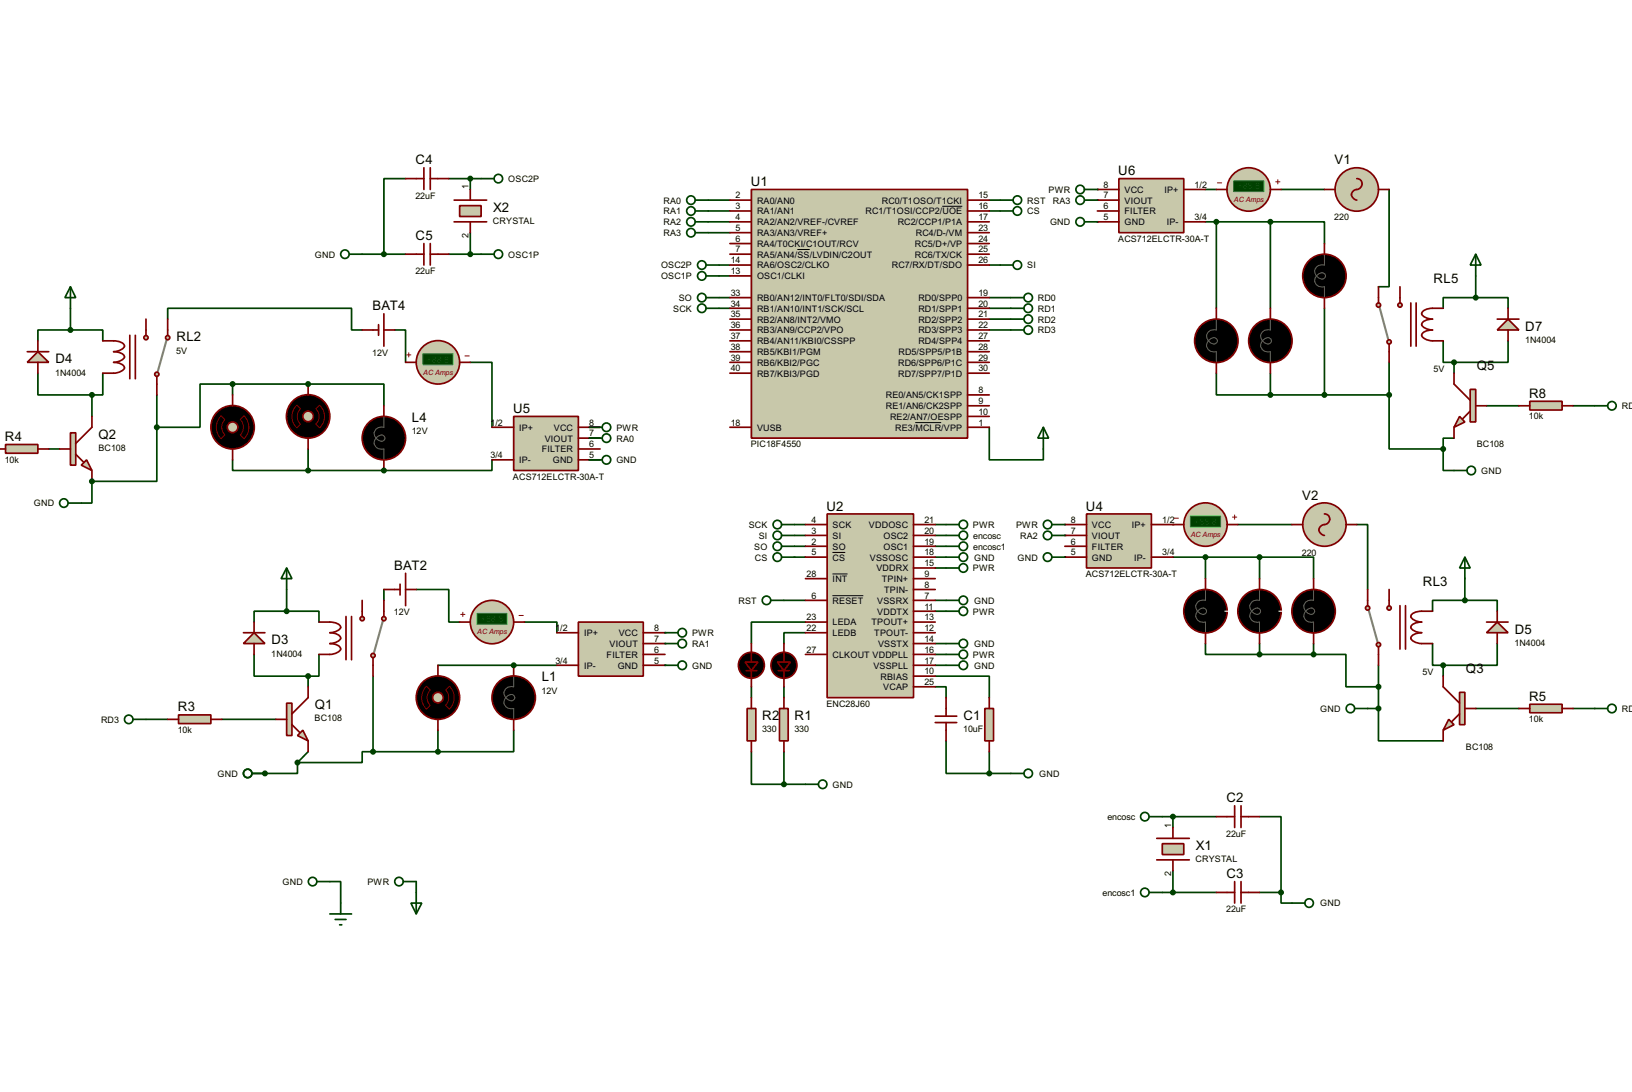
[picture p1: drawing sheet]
<svg xmlns="http://www.w3.org/2000/svg" width="383mm" height="256mm" viewBox="0 0 383 256" stroke-linecap="round" stroke-linejoin="round" font-family="sans-serif">
<g fill="none" stroke="#004000" stroke-width=".4">
<path d="M95.3 42h-5.1v17.7h5.1M105.5 59.7h7.6M105.5 42h7.6M110.5 42v2.5M110.5 54.7v5M92.8 77.5h2.5v7.6M169 69.9h2.5M169 72.4h2.5M169 62.3h2.5M169 64.8h2.5M110.5 85.1h5.1v15.3M232.5 100.4v7.6h12.7v-2.5"/>
<path d="M123.2 146.1h7.7v2.5M176.6 161.3v2.6M184.2 161.3v2.6"/>
</g>
<circle cx="275.6" cy="123.2" r=".2" fill="#004000"/>
<path d="M115.6 108v2.5h-25.4" fill="none" stroke="#004000" stroke-width=".4"/>
<g fill="#004000">
<circle cx="90.2" cy="110.5" r=".2"/>
<circle cx="257.9" cy="47" r=".2"/>
<circle cx="250.2" cy="125.8" r=".2"/>
<circle cx="156.3" cy="151.2" r=".2"/>
</g>
<g fill="none" stroke="#004000" stroke-width=".4">
<path d="M166.4 47h5.1M166.4 49.6h5.1M166.4 52.1h5.1M166.4 54.7h5.1M232.5 47h2.5M232.5 49.6h2.5M232.5 62.3h2.5M138.5 102.9h2.5M59.7 153.7v5.1h12.7M72.4 158.8v2.5M75 153.7v5.1h-2.6M77.5 207.1h2.6v5"/>
<path d="M97.8 207.1v2.5"/>
</g>
<g fill="#004000">
<circle cx="257.9" cy="44.5" r=".2"/>
<circle cx="250.2" cy="123.2" r=".2"/>
<circle cx="156.3" cy="148.6" r=".2"/>
</g>
<path d="M138.5 100.4h2.5" fill="none" stroke="#004000" stroke-width=".4"/>
<g fill="#004000">
<circle cx="257.9" cy="52.1" r=".2"/>
<circle cx="250.2" cy="130.9" r=".2"/>
<circle cx="156.3" cy="156.3" r=".2"/>
</g>
<g fill="none" stroke="#004000" stroke-width=".4">
<path d="M16.6 77.5h7.6v2.6M16.6 77.5h-7.7v2.6M16.6 72.4v5.1M39.4 75v-2.6h43.2v5.1h2.5M8.9 87.7v5.1h12.7M21.6 92.8v5M24.2 87.7v5.1h-2.6M72.4 90.2h17.8v5.1M11.5 105.5h2.5M54.7 108v2.5h17.7M72.4 105.5v5M72.4 110.5h17.8"/>
<path d="M138.5 108h2.5M52.1 169h12.7"/>
</g>
<circle cx="72.4" cy="90.2" r=".2" fill="#004000"/>
<g fill="none" stroke="#004000" stroke-width=".4">
<path d="M283.3 44.5h2.5M346.8 69.9h-7.7v2.5M346.8 69.9h7.6v2.5M346.8 64.8v5.1M54.7 90.2h-7.7v10.2h-10.1v-7.6M54.7 90.2v2.6M54.7 90.2h17.7M326.4 85.1v20.4h12.7M339.1 80.1v5h2.6M341.7 85.1v2.6M349.3 95.3h7.6M354.4 80.1v5h-12.7"/>
<path d="M339.1 105.5v5h2.6M341.7 102.9h-2.6v2.6M186.7 123.2h2.6M186.7 125.8h2.6M186.7 128.3h2.6M186.7 130.9h2.6M219.8 123.2h2.5M219.8 125.8h2.5M219.8 128.3h2.5M219.8 130.9h2.5M219.8 133.4h2.5M275.6 130.9h7.7v5"/>
<path d="M344.2 135.9v5.1M184.2 141h5.1M189.3 148.6h-5.1v2.6M189.3 146.1h-12.7v5.1M219.8 158.8h12.7v5.1M219.8 141h2.5M219.8 153.7h2.5M219.8 143.6h2.5M219.8 151.2h2.5M219.8 156.3h2.5M336.6 151.2v5.1h2.5M339.1 156.3v2.5"/>
<path d="M344.2 141h-7.6v2.6M344.2 141h7.6v2.6M351.8 151.2v5.1h-12.7M176.6 176.6v7.6h7.6M184.2 176.6v7.6M219.8 161.3h2.5v2.6M222.3 174v7.7h10.2M232.5 176.6v5.1M346.8 166.4h10.1M184.2 184.2h5.1M232.5 181.7h5M273.1 191.8h12.7"/>
<path d="M275.6 191.8v2.6M296 191.8h5v17.8M273.1 209.6h12.7M275.6 204.5v5.1M296 209.6h5M301 209.6v2.5h2.6"/>
</g>
<circle cx="62.3" cy="181.7" r=".2" fill="#004000"/>
<path d="M120.7 156.3h10.2M72.4 176.6l-2.5 2.5v2.6h-7.6" fill="none" stroke="#004000" stroke-width=".4"/>
<circle cx="120.7" cy="156.3" r=".2" fill="#004000"/>
<path d="M36.9 100.4v12.7h-15.3M90.2 138.5v2.5M97.8 138.5h7.7v7.6h2.5M87.7 158.8v17.8M102.9 156.3h17.8M87.7 176.6h-2.6v2.5h-15.2M87.7 176.6h15.2M102.9 171.5v5.1M120.7 171.5v5.1h-17.8" fill="none" stroke="#004000" stroke-width=".4"/>
<circle cx="21.6" cy="113.1" r=".2" fill="#004000"/>
<g fill="none" stroke="#004000" stroke-width=".4">
<path d="M85.1 59.7h5.1M283.3 52.1h15.2M285.8 52.1v20.3M298.5 52.1h12.7v5.1M298.5 52.1v20.3M301 44.5h10.2M326.4 44.5v22.9h-2.5M232.5 69.9h5M232.5 72.4h5M232.5 75h5M232.5 77.5h5M311.2 72.4v20.4"/>
<path d="M285.8 87.7v5.1h12.7M298.5 87.7v5.1M298.5 92.8h27.9M369.6 95.3h5.1M21.6 113.1v5.1h-2.5M67.4 138.5v5.1M283.3 130.9h12.7M290.9 123.2h12.7M296 130.9h12.7v5M296 130.9v5M318.8 123.2h2.6v15.3M67.4 143.6h7.6v2.5"/>
<path d="M67.4 143.6h-7.7v2.5M283.3 151.2v2.5h12.7M296 153.7h12.7M296 151.2v2.5M308.7 153.7h7.6v7.6h7.6M308.7 151.2v2.5M323.9 156.3v10.1M34.3 169h5.1M321.4 166.4h2.5M323.9 166.4v7.6h15.2M369.6 166.4h5.1"/>
</g>
<path d="M176.6 44.5h50.8v58.4h-50.8z" fill="#c8c8aa" stroke="#800000" stroke-width=".4"/>
<g fill="none" stroke="#800000" stroke-width=".4">
<path d="M171.5 47h5.1M171.5 49.6h5.1M171.5 52.1h5.1M171.5 54.7h5.1M171.5 57.2h5.1M171.5 59.7h5.1M227.4 47h5.1M227.4 49.6h5.1M227.4 52.1h5.1M227.4 54.7h5.1M227.4 57.2h5.1M227.4 59.7h5.1"/>
<path d="M171.5 62.3h5.1M171.5 64.8h5.1M171.5 69.9h5.1M171.5 72.4h5.1M171.5 75h5.1M171.5 77.5h5.1M227.4 62.3h5.1M227.4 69.9h5.1M227.4 72.4h5.1M227.4 75h5.1M227.4 77.5h5.1M171.5 80.1h5.1"/>
<path d="M171.5 82.6h5.1M171.5 85.1h5.1M171.5 87.7h5.1M227.4 80.1h5.1M227.4 82.6h5.1M227.4 85.1h5.1M227.4 87.7h5.1M227.4 92.8h5.1M227.4 95.3h5.1M227.4 97.8h5.1M171.5 100.4h5.1M227.4 100.4h5.1"/>
<path d="M175.3 157.5h2.6M176.6 151.2v4.3M176.6 157.5v3.8M182.9 157.5h2.6M184.2 151.2v4.3M184.2 157.5v3.8"/>
</g>
<path d="M187.4 58.6h2.9M221.4 48.5h4.7M215.1 99.3h6.1" fill="none" stroke="#000" stroke-width=".23"/>
<g fill="none" stroke="#004000" stroke-width=".4">
<path d="M165.9 69.9h3.1M165.9 72.4h3.1M245.2 100.4l1.2 2.5h-2.5zM245.2 100.4v5.1M183.7 128.3h3M183.7 123.2h3"/>
<circle cx="164.9" cy="72.4" r="1"/>
<circle cx="164.9" cy="69.9" r="1"/>
<circle cx="182.6" cy="128.3" r="1"/>
<circle cx="182.6" cy="123.2" r="1"/>
</g>
<g fill="#000" stroke="#800000" stroke-width=".4">
<path d="M175.1 155.5h3l-1.5 2zM182.7 155.5h3l-1.5 2z"/>
<circle cx="176.5" cy="156.3" r="3.1"/>
<circle cx="184.2" cy="156.3" r="3.1"/>
</g>
<path d="M183.2 166.4h2v7.6h-2z" fill="#c8c8aa" stroke="#800000" stroke-width=".4"/>
<path d="M184.2 163.9v2.5M184.2 174v2.6" fill="none" stroke="#800000" stroke-width=".4"/>
<path d="M175.6 166.4h2v7.6h-2z" fill="#c8c8aa" stroke="#800000" stroke-width=".4"/>
<path d="M176.6 163.9v2.5M176.6 174v2.6M219.8 168.2h5M219.8 169.7h5M222.3 163.9v4.3M222.3 169.7v4.3" fill="none" stroke="#800000" stroke-width=".4"/>
<path d="M231.4 166.4h2.1v7.6h-2.1z" fill="#c8c8aa" stroke="#800000" stroke-width=".4"/>
<path d="M232.5 163.9v2.5M232.5 174v2.6M271.8 196.9h7.7M271.8 202h7.7" fill="none" stroke="#800000" stroke-width=".4"/>
<path d="M273.1 198.2h5.1v2.5h-5.1z" fill="#c8c8aa" stroke="#800000" stroke-width=".4"/>
<path d="M106.7 47h7.7M106.7 52.1h7.7M275.6 194.4v2.5M285.8 191.8h4.3M290.1 189.3v5.1M291.6 189.3v5.1M291.6 191.8h4.4M275.6 202v2.5M285.8 209.6h4.3M290.1 207.1v5M291.6 207.1v5M291.6 209.6h4.4" fill="none" stroke="#800000" stroke-width=".4"/>
<path d="M108 48.3h5.1v2.6h-5.1z" fill="#c8c8aa" stroke="#800000" stroke-width=".4"/>
<path d="M99.6 39.4v5.1M101.1 39.4v5.1M95.3 42h4.3M95.3 59.7h4.3M99.6 57.2v5.1M101.1 57.2v5.1M101.1 42h4.4M101.1 59.7h4.4M110.5 44.5v2.5M110.5 52.1v2.6" fill="none" stroke="#800000" stroke-width=".4"/>
<circle cx="90.2" cy="59.7" r=".5" fill="#004000" stroke="#004000" stroke-width=".4"/>
<path d="M120.7 97.8h15.2v12.7h-15.2z" fill="#c8c8aa" stroke="#800000" stroke-width=".4"/>
<path d="M115.6 100.4h5.1M115.6 108h5.1M135.9 100.4h5.1M135.9 108h5.1M135.9 102.9h5.1M135.9 105.5h5.1" fill="none" stroke="#800000" stroke-width=".4"/>
<circle cx="102.9" cy="85.1" r="5.1" fill="#c8c8aa" stroke="#800000" stroke-width=".4"/>
<path d="M95.6 83.4h1M96.1 82.9v1M109.3 83.6h1" fill="none" stroke="#800000" stroke-width=".23"/>
<path d="M99.4 83.1h7.1v2.6h-7.1z" fill="#004000" stroke="#0f0" stroke-width=".23"/>
<path d="M85.1 77.5h3.9M89 76.3v2.5M90.2 73.7v7.6M90.2 77.5h2.6M90.2 95.3v2.5M95.3 85.1h2.5M108 85.1h2.5M90.2 108v2.5" fill="none" stroke="#800000" stroke-width=".4"/>
<circle cx="90.2" cy="102.9" r="5.1" fill="#000" stroke="#800000" stroke-width=".4"/>
<path d="M90.2 97.8v2.6a1.69 1.69 0 0 0-2.2 1.1 1.69 1.69 0 0 0 1.4 2.1 .8 .8 0 0 0 1-1 .8 .8 0 0 0-1.4-.2 1.66 1.66 0 0 0-1 2.1 1.66 1.66 0 0 0 2.2 1v2.5" fill="none" stroke="#606060" stroke-width=".25"/>
<path d="M82.9 99.4l1.5 1M85.4 96.3l1 1.5M82.1 102.9h1.8M84.4 105.5l-1.5 1M86.4 108l-1 1.5" fill="none" stroke="#feffff" stroke-width=".25"/>
<path d="M135.9 146.1h15.3v12.7h-15.3z" fill="#c8c8aa" stroke="#800000" stroke-width=".4"/>
<path d="M130.9 148.6h5M130.9 156.3h5M151.2 148.6h5.1M151.2 156.3h5.1M151.2 151.2h5.1M151.2 153.7h5.1" fill="none" stroke="#800000" stroke-width=".4"/>
<circle cx="115.6" cy="146.1" r="5.1" fill="#c8c8aa" stroke="#800000" stroke-width=".4"/>
<path d="M108.3 144.3h1M108.8 143.8v1M122 144.6h1" fill="none" stroke="#800000" stroke-width=".23"/>
<path d="M112.1 144.1h7.1v2.5h-7.1z" fill="#004000" stroke="#0f0" stroke-width=".23"/>
<path d="M108 146.1h2.5M120.7 146.1h2.5M120.7 156.3v2.5M120.7 169v2.5" fill="none" stroke="#800000" stroke-width=".4"/>
<g fill="#000" stroke="#800000" stroke-width=".4">
<circle cx="102.9" cy="163.9" r="5.1"/>
<circle cx="120.7" cy="163.9" r="5.1"/>
</g>
<path d="M120.7 158.8v2.5a1.69 1.69 0 0 0-2.2 1.2 1.69 1.69 0 0 0 1.3 2 .77 .77 0 0 0 1.2-.6 .77 .77 0 0 0-1.2-.7 1.69 1.69 0 0 0-1.3 1.4 1.69 1.69 0 0 0 1 1.8h1.2v2.6" fill="none" stroke="#606060" stroke-width=".25"/>
<path d="M115.9 157.3l1 1.5M112.6 163.9h1.8M113.3 160.3l1.6 1M114.9 166.4l-1.6 1M116.9 169l-1 1.5" fill="none" stroke="#feffff" stroke-width=".25"/>
<path d="M100.2 161.2l.9 .9a2.54 2.54 0 0 0 0 3.6l-.9 .9a3.8 3.8 0 0 1 0-5.4zM104.7 162.1l.9-.9a3.8 3.8 0 0 1 0 5.4l-.9-.9a2.54 2.54 0 0 0 0-3.6z" fill="none" stroke="#800000" stroke-width=".23"/>
<circle cx="102.9" cy="163.9" r="1.25" fill="#c8c8aa" stroke="#800000" stroke-width=".4"/>
<path d="M102.9 156.3v2.5M102.9 169v2.5" fill="none" stroke="#800000" stroke-width=".4"/>
<circle cx="72.4" cy="97.8" r="5.1" fill="#000" stroke="#800000" stroke-width=".4"/>
<path d="M69.8 95.2l.8 .8a2.54 2.54 0 0 0 0 3.6l-.8 .9a3.7 3.7 0 0 1 0-5.3zM74.2 96l.9-.8a3.7 3.7 0 0 1 0 5.3l-.9-.9a2.45 2.45 0 0 0 0-3.6z" fill="none" stroke="#800000" stroke-width=".23"/>
<circle cx="72.4" cy="97.8" r="1.25" fill="#c8c8aa" stroke="#800000" stroke-width=".4"/>
<path d="M72.4 90.2v2.6M72.4 102.9v2.6" fill="none" stroke="#800000" stroke-width=".4"/>
<g fill="none" stroke="#004000" stroke-width=".4">
<path d="M113.1 42h3M113.1 59.7h3M165.9 62.3h3.1M165.9 64.8h3.1"/>
<circle cx="117.1" cy="42" r="1"/>
<circle cx="117.1" cy="59.7" r="1"/>
<circle cx="164.9" cy="62.3" r="1"/>
<circle cx="164.9" cy="64.8" r="1"/>
</g>
<g fill="#004000" stroke="#004000" stroke-width=".4">
<circle cx="110.5" cy="42" r=".5"/>
<circle cx="110.5" cy="59.7" r=".5"/>
</g>
<circle cx="283.2" cy="123.2" r="5.1" fill="#c8c8aa" stroke="#800000" stroke-width=".4"/>
<path d="M275.9 121.7h1M289.6 121.5h1M290.1 121v1" fill="none" stroke="#800000" stroke-width=".23"/>
<path d="M279.7 121.2h7.1v2.6h-7.1z" fill="#004000" stroke="#0f0" stroke-width=".23"/>
<path d="M275.6 123.2h2.6M288.3 123.2h2.6" fill="none" stroke="#800000" stroke-width=".4"/>
<path d="M255.3 120.7h15.3v12.7h-15.3z" fill="#c8c8aa" stroke="#800000" stroke-width=".4"/>
<path d="M250.2 123.2h5.1M250.2 130.9h5.1M250.2 125.8h5.1M250.2 128.3h5.1M270.6 123.2h5M270.6 130.9h5" fill="none" stroke="#800000" stroke-width=".4"/>
<path d="M262.9 42h15.3v12.7h-15.3z" fill="#c8c8aa" stroke="#800000" stroke-width=".4"/>
<path d="M257.9 44.5h5M257.9 52.1h5M257.9 47h5M257.9 49.6h5M278.2 44.5h5.1M278.2 52.1h5.1" fill="none" stroke="#800000" stroke-width=".4"/>
<circle cx="54.6" cy="100.4" r="5.1" fill="#000" stroke="#800000" stroke-width=".4"/>
<path d="M52 97.7l.9 .9a2.54 2.54 0 0 0 0 3.6l-.9 .9a3.8 3.8 0 0 1 0-5.4zM57.4 97.7a3.8 3.8 0 0 1 0 5.4l-.9-.9a2.54 2.54 0 0 0 0-3.6z" fill="none" stroke="#800000" stroke-width=".23"/>
<circle cx="54.6" cy="100.4" r="1.25" fill="#c8c8aa" stroke="#800000" stroke-width=".4"/>
<path d="M54.7 92.8v2.5M54.7 105.5v2.5" fill="none" stroke="#800000" stroke-width=".4"/>
<circle cx="90.2" cy="110.5" r=".5" fill="#004000" stroke="#004000" stroke-width=".4"/>
<g fill="none" stroke="#004000" stroke-width=".4">
<path d="M163.4 47h3M163.4 49.6h3M163.4 52.1h3M163.4 54.7h3M235 47h3.1M235 49.6h3.1M254.8 47h3.1M235 62.3h3.1M138.5 102.9h3M183.7 125.8h3M183.7 130.9h3M247.2 125.8h3"/>
<path d="M156.3 151.2h3M181.2 141h3M74.5 207.1h3"/>
<circle cx="162.3" cy="49.6" r="1"/>
<circle cx="162.3" cy="47" r="1"/>
<circle cx="162.3" cy="52.1" r="1"/>
<circle cx="162.3" cy="54.7" r="1"/>
<circle cx="239" cy="49.6" r="1"/>
<circle cx="239" cy="47" r="1"/>
<circle cx="253.8" cy="47" r="1"/>
<circle cx="239" cy="62.3" r="1"/>
<circle cx="142.5" cy="102.9" r="1"/>
<circle cx="182.6" cy="130.9" r="1"/>
<circle cx="182.6" cy="125.8" r="1"/>
<circle cx="246.1" cy="125.8" r="1"/>
<circle cx="160.3" cy="151.2" r="1"/>
<circle cx="180.1" cy="141" r="1"/>
<circle cx="73.4" cy="207.1" r="1"/>
</g>
<path d="M90 145.9l-2.1 7.3" fill="none" stroke="#808080" stroke-width=".5"/>
<g fill="#c8c8aa" stroke="#800000" stroke-width=".4">
<circle cx="87.6" cy="154" r=".5"/>
<circle cx="90.2" cy="145.3" r=".5"/>
</g>
<path d="M90.2 143.6v1.2" fill="none" stroke="#800000" stroke-width=".4"/>
<circle cx="85.1" cy="145.3" r=".5" fill="#c8c8aa" stroke="#800000" stroke-width=".4"/>
<path d="M75 146.1a8.7 8.7 0 0 1 4.2 .3 .87 .87 0 0 1 .7 1.2l-1.2 .8-1.2 .2a2.37 2.37 0 0 1 2.6 1.3 2.75 2.75 0 0 1-2.6 1.3h.6a2.04 2.04 0 0 1 2 1.3 2.75 2.75 0 0 1-2.6 1.2h-2.5M81.3 144.8v10.2M82.6 144.8v10.2M85.1 141v3.8M87.7 154.5v4.3M90.2 141v2.6" fill="none" stroke="#800000" stroke-width=".4"/>
<path d="M71.2 171.5l1.2 2.5-2.5-1.2z" fill="#c8c8aa" stroke="#800000" stroke-width=".4"/>
<path d="M67.4 165.2h1.2v7.6h-1.2z" fill="#c8c8aa" stroke="#800000" stroke-width=".4"/>
<path d="M64.8 169h2.6M68.6 170.2l1.8 1.8M72.4 161.3v2.6l-3.8 3.8M72.4 174v2.6" fill="none" stroke="#800000" stroke-width=".4"/>
<path d="M59.7 148.6l2.6 2.6h-5.1z" fill="#c8c8aa" stroke="#800000" stroke-width=".4"/>
<path d="M57.2 148.6h5.1M59.7 146.1v2.5M59.7 151.2v2.5" fill="none" stroke="#800000" stroke-width=".4"/>
<circle cx="72.4" cy="158.8" r=".5" fill="#004000" stroke="#004000" stroke-width=".4"/>
<g fill="none" stroke="#004000" stroke-width=".4">
<path d="M254.8 44.5h3.1M254.8 52.1h3.1M138.5 100.4h3M138.5 108h3M67.4 133.4l1.2 2.5h-2.5zM67.4 133.4v5.1M247.2 123.2h3M247.2 130.9h3M156.3 148.6h3M156.3 156.3h3M77.5 214.7h5.1M78.8 216h2.5"/>
<path d="M79.8 217.2h.5M80.1 212.1v2.6M94.8 207.1h3M96.6 212.1h2.5l-1.3 2.6zM97.8 209.6v5.1"/>
<circle cx="253.8" cy="44.5" r="1"/>
<circle cx="253.8" cy="52.1" r="1"/>
<circle cx="142.5" cy="100.4" r="1"/>
<circle cx="142.5" cy="108" r="1"/>
<circle cx="246.1" cy="123.2" r="1"/>
<circle cx="246.1" cy="130.9" r="1"/>
<circle cx="160.3" cy="156.3" r="1"/>
<circle cx="160.3" cy="148.6" r="1"/>
<circle cx="93.7" cy="207.1" r="1"/>
</g>
<path d="M42 167.9h7.6v2.1h-7.6z" fill="#c8c8aa" stroke="#800000" stroke-width=".4"/>
<path d="M39.4 169h2.6M49.6 169h2.5" fill="none" stroke="#800000" stroke-width=".4"/>
<path d="M39.2 79.8l-2.1 7.4" fill="none" stroke="#808080" stroke-width=".5"/>
<g fill="#c8c8aa" stroke="#800000" stroke-width=".4">
<circle cx="36.8" cy="87.9" r=".5"/>
<circle cx="39.4" cy="79.3" r=".5"/>
</g>
<path d="M39.4 77.5v1.3" fill="none" stroke="#800000" stroke-width=".4"/>
<circle cx="34.3" cy="79.3" r=".5" fill="#c8c8aa" stroke="#800000" stroke-width=".4"/>
<path d="M30.5 78.8v10.2M31.8 78.8v10.2M34.3 75v3.8M39.4 75v2.5M24.2 80.1a8.7 8.7 0 0 1 4.2 .3 .87 .87 0 0 1 .7 1.2l-.2 .3a3.7 3.7 0 0 1-2.2 .7h.6a2.08 2.08 0 0 1 2 1.3 2.75 2.75 0 0 1-2.6 1.2 2.37 2.37 0 0 1 2.6 1.3 2.75 2.75 0 0 1-2.6 1.3h-2.5M36.9 88.4v4.4" fill="none" stroke="#800000" stroke-width=".4"/>
<path d="M19.1 109.3l1.3-1.3 1.2 2.5z" fill="#c8c8aa" stroke="#800000" stroke-width=".4"/>
<path d="M16.6 101.7h1.2v7.6h-1.2z" fill="#c8c8aa" stroke="#800000" stroke-width=".4"/>
<path d="M21.6 97.8v2.6l-3.8 3.8M14 105.5h2.6M17.8 106.7l1.8 1.8M21.6 110.5v2.6" fill="none" stroke="#800000" stroke-width=".4"/>
<g fill="none" stroke="#004000" stroke-width=".4">
<path d="M16.1 118.2h3"/>
<circle cx="15" cy="118.2" r="1"/>
</g>
<path d="M6.4 85.1l2.5-2.5 2.6 2.5z" fill="#c8c8aa" stroke="#800000" stroke-width=".4"/>
<path d="M6.4 82.6h5.1M8.9 80.1v2.5M8.9 85.1v2.6" fill="none" stroke="#800000" stroke-width=".4"/>
<g fill="#004000" stroke="#004000" stroke-width=".4">
<circle cx="21.6" cy="92.8" r=".5"/>
<circle cx="16.5" cy="77.5" r=".5"/>
</g>
<path d="M16.6 67.4l1.2 2.5h-2.5zM16.6 67.4v5" fill="none" stroke="#004000" stroke-width=".4"/>
<path d="M1.3 104.4h7.6v2.1h-7.6z" fill="#c8c8aa" stroke="#800000" stroke-width=".4"/>
<path d="M-.1 105.5h1.4M8.9 105.5h2.6" fill="none" stroke="#800000" stroke-width=".4"/>
<g fill="#004000" stroke="#004000" stroke-width=".4">
<circle cx="72.4" cy="110.5" r=".5"/>
<circle cx="72.4" cy="90.2" r=".5"/>
</g>
<path d="M324.2 72.2l2 7.4" fill="none" stroke="#808080" stroke-width=".5"/>
<g fill="#c8c8aa" stroke="#800000" stroke-width=".4">
<circle cx="326.4" cy="80.3" r=".5"/>
<circle cx="323.9" cy="71.7" r=".5"/>
</g>
<path d="M323.9 69.9v1.3" fill="none" stroke="#800000" stroke-width=".4"/>
<circle cx="328.9" cy="71.7" r=".5" fill="#c8c8aa" stroke="#800000" stroke-width=".4"/>
<path d="M323.9 67.4v2.5M329 67.4v3.8M331.5 71.2v10.1M332.8 71.2v10.1M339.1 72.4a8.1 8.1 0 0 0-4.3 .4 .88 .88 0 0 0-.8 .8 .88 .88 0 0 0 .8 .9l1.8 .5a2.27 2.27 0 0 0-2.5 1.3 2.68 2.68 0 0 0 2.5 1.2h-.6a2.03 2.03 0 0 0-1.9 1.3 2.61 2.61 0 0 0 2.5 1.3h2.5M326.4 80.8v4.3" fill="none" stroke="#800000" stroke-width=".4"/>
<path d="M343 97.8l1.2 1.3-2.5 1.3z" fill="#c8c8aa" stroke="#800000" stroke-width=".4"/>
<path d="M345.5 91.5h1.3v7.6h-1.3z" fill="#c8c8aa" stroke="#800000" stroke-width=".4"/>
<path d="M341.7 87.7v2.5l3.8 3.8M345.5 96.6l-1.8 1.8M346.8 95.3h2.5M341.7 100.4v2.5" fill="none" stroke="#800000" stroke-width=".4"/>
<g fill="none" stroke="#004000" stroke-width=".4">
<path d="M341.7 110.5h3"/>
<circle cx="345.7" cy="110.5" r="1"/>
</g>
<path d="M351.8 77.5l2.6-2.5 2.5 2.5z" fill="#c8c8aa" stroke="#800000" stroke-width=".4"/>
<path d="M351.8 75h5.1M354.4 72.4v2.6M354.4 77.5v2.6" fill="none" stroke="#800000" stroke-width=".4"/>
<g fill="#004000" stroke="#004000" stroke-width=".4">
<circle cx="341.6" cy="85.1" r=".5"/>
<circle cx="346.7" cy="69.9" r=".5"/>
</g>
<path d="M359.5 94.3h7.6v2h-7.6z" fill="#c8c8aa" stroke="#800000" stroke-width=".4"/>
<path d="M356.9 95.3h2.6M367.1 95.3h2.5" fill="none" stroke="#800000" stroke-width=".4"/>
<circle cx="339.1" cy="105.5" r=".5" fill="#004000" stroke="#004000" stroke-width=".4"/>
<path d="M346.8 59.7l1.2 2.6h-2.5zM346.8 59.7v5.1" fill="none" stroke="#004000" stroke-width=".4"/>
<circle cx="293.4" cy="44.5" r="5.1" fill="#c8c8aa" stroke="#800000" stroke-width=".4"/>
<path d="M286.1 43h1M299.8 42.7h1M300.3 42.2v1" fill="none" stroke="#800000" stroke-width=".23"/>
<path d="M289.9 42.5h7.1v2.5h-7.1z" fill="#004000" stroke="#0f0" stroke-width=".23"/>
<path d="M285.8 44.5h2.5M298.5 44.5h2.5" fill="none" stroke="#800000" stroke-width=".4"/>
<path d="M321.6 143.3l2.1 7.4" fill="none" stroke="#808080" stroke-width=".5"/>
<g fill="#c8c8aa" stroke="#800000" stroke-width=".4">
<circle cx="323.9" cy="151.4" r=".5"/>
<circle cx="321.3" cy="142.8" r=".5"/>
</g>
<path d="M321.4 141v1.3" fill="none" stroke="#800000" stroke-width=".4"/>
<circle cx="326.4" cy="142.8" r=".5" fill="#c8c8aa" stroke="#800000" stroke-width=".4"/>
<path d="M321.4 138.5v2.5M326.4 138.5v3.8M323.9 151.9v4.4M329 142.3v10.2M330.3 142.3v10.2M336.6 143.6a8.7 8.7 0 0 0-4.3 .3 .87 .87 0 0 0-.7 1.2 3.2 3.2 0 0 0 2.5 1h-.7a2.03 2.03 0 0 0-1.9 1.3 2.68 2.68 0 0 0 2.6 1.2 2.33 2.33 0 0 0-2.6 1.3 2.68 2.68 0 0 0 2.6 1.3h2.5" fill="none" stroke="#800000" stroke-width=".4"/>
<path d="M340.4 169l1.3 1.2-2.6 1.3z" fill="#c8c8aa" stroke="#800000" stroke-width=".4"/>
<path d="M343 162.6h1.2v7.6h-1.2z" fill="#c8c8aa" stroke="#800000" stroke-width=".4"/>
<path d="M339.1 158.8v2.5l3.9 3.9M339.1 171.5v2.5M343 167.7l-1.8 1.8M344.2 166.4h2.6" fill="none" stroke="#800000" stroke-width=".4"/>
<g fill="none" stroke="#004000" stroke-width=".4">
<path d="M318.3 166.4h3.1"/>
<circle cx="317.3" cy="166.4" r="1"/>
</g>
<path d="M349.3 148.6l2.5-2.5 2.6 2.5z" fill="#c8c8aa" stroke="#800000" stroke-width=".4"/>
<path d="M349.3 146.1h5.1M351.8 143.6v2.5M351.8 148.6v2.6" fill="none" stroke="#800000" stroke-width=".4"/>
<g fill="#004000" stroke="#004000" stroke-width=".4">
<circle cx="339.1" cy="156.3" r=".5"/>
<circle cx="344.2" cy="141" r=".5"/>
</g>
<path d="M359.5 165.4h7.6v2h-7.6z" fill="#c8c8aa" stroke="#800000" stroke-width=".4"/>
<path d="M311.2 57.2v2.5M311.2 69.9v2.5M283.3 135.9v2.6M296 135.9v2.6M308.7 135.9v2.6M283.3 148.6v2.6M296 148.6v2.6M308.7 148.6v2.6M356.9 166.4h2.6M367.1 166.4h2.5" fill="none" stroke="#800000" stroke-width=".4"/>
<g fill="none" stroke="#004000" stroke-width=".4">
<path d="M222.3 125.8h3.1M222.3 128.3h3.1M222.3 133.4h3.1M222.3 123.2h3.1M344.2 130.9l1.3 2.5h-2.5zM344.2 130.9v5M222.3 143.6h3.1M222.3 153.7h3.1M270.1 191.8h3M270.1 209.6h3"/>
<circle cx="226.3" cy="125.8" r="1"/>
<circle cx="226.3" cy="133.4" r="1"/>
<circle cx="226.3" cy="128.3" r="1"/>
<circle cx="226.3" cy="123.2" r="1"/>
<circle cx="226.3" cy="143.6" r="1"/>
<circle cx="226.3" cy="153.7" r="1"/>
<circle cx="269" cy="191.8" r="1"/>
<circle cx="269" cy="209.6" r="1"/>
</g>
<g fill="#004000" stroke="#004000" stroke-width=".4">
<circle cx="326.4" cy="92.8" r=".5"/>
<circle cx="275.6" cy="191.8" r=".5"/>
<circle cx="275.6" cy="209.6" r=".5"/>
</g>
<g fill="#000" stroke="#800000" stroke-width=".4">
<circle cx="311.2" cy="64.8" r="5.1"/>
<circle cx="283.2" cy="143.6" r="5.1"/>
<circle cx="295.9" cy="143.6" r="5.1"/>
<circle cx="308.6" cy="143.6" r="5.1"/>
</g>
<path d="M311.2 59.7v2.6a1.69 1.69 0 0 0-2.2 1.1 1.69 1.69 0 0 0 1.3 2.1 .77 .77 0 0 0 1.2-.7 .77 .77 0 0 0-1.2-.7 1.68 1.68 0 0 0-1.3 1.5 1.68 1.68 0 0 0 1 1.7l1.2 .1v2.5M283.3 138.5v2.5a1.69 1.69 0 0 0-2.3 1.2 1.69 1.69 0 0 0 1.4 2 .76 .76 0 0 0 1.1-.7 .76 .76 0 0 0-1.1-.6 1.67 1.67 0 0 0-1.4 1.4 1.67 1.67 0 0 0 1 1.7l1.3 .1v2.5M296 138.5v2.5a1.69 1.69 0 0 0-2.3 1.2 1.69 1.69 0 0 0 1.4 2 .76 .76 0 0 0 1.1-.7 .76 .76 0 0 0-1.1-.6 1.67 1.67 0 0 0-1.4 1.4 1.67 1.67 0 0 0 1 1.7l1.3 .1v2.5M308.7 138.5v2.5a1.69 1.69 0 0 0-2.3 1.2 1.69 1.69 0 0 0 1.4 2 .76 .76 0 0 0 1.1-.7 .76 .76 0 0 0-1.1-.6 1.67 1.67 0 0 0-1.4 1.4 1.67 1.67 0 0 0 1 1.7l1.3 .1v2.5" fill="none" stroke="#606060" stroke-width=".25"/>
<g fill="none" stroke="#feffff" stroke-width=".25">
<path d="M306.4 58.2l1 1.5M303.1 64.8h1.8M303.8 61.3l1.6 1M305.4 67.4l-1.6 1M307.4 69.9l-1 1.5M278.4 137l1.1 1.5M291.1 137l1.1 1.5M303.8 137l1.1 1.5M275.1 143.6h1.8M275.9 140l1.5 1M277.4 146.1l-1.5 1M279.5 148.6l-1.1 1.6"/>
<path d="M287.8 143.6h1.8M288.6 140l1.5 1M290.1 146.1l-1.5 1M292.2 148.6l-1.1 1.6M300.5 143.6h1.8M301.3 140l1.5 1M302.8 146.1l-1.5 1M304.9 148.6l-1.1 1.6"/>
</g>
<path d="M194.4 120.7h20.3v43.2h-20.3z" fill="#c8c8aa" stroke="#800000" stroke-width=".4"/>
<g fill="none" stroke="#800000" stroke-width=".4">
<path d="M285.8 72.4v2.6M298.5 72.4v2.6M285.8 85.1v2.6M298.5 85.1v2.6M90.2 138.5h3.8M94 137.2v2.6M95.3 138.5h2.5M95.3 134.7v7.6M189.3 123.2h5.1M189.3 125.8h5.1M189.3 128.3h5.1M189.3 130.9h5.1"/>
<path d="M189.3 135.9h5.1M214.7 123.2h5.1M214.7 125.8h5.1M214.7 128.3h5.1M214.7 130.9h5.1M214.7 135.9h5.1M214.7 138.5h5.1M214.7 133.4h5.1M189.3 141h5.1M189.3 148.6h5.1M189.3 146.1h5.1M189.3 153.7h5.1"/>
<path d="M214.7 141h5.1M214.7 148.6h5.1M214.7 146.1h5.1M214.7 153.7h5.1M214.7 158.8h5.1M214.7 156.3h5.1M214.7 151.2h5.1M214.7 143.6h5.1M214.7 161.3h5.1"/>
</g>
<path d="M195.6 129.8h3M195.6 139.9h7.3M195.6 134.8h3.6" fill="none" stroke="#000" stroke-width=".23"/>
<g fill="none" stroke="#004000" stroke-width=".4">
<path d="M82.1 59.7h3M237.5 69.9h3.1M237.5 72.4h3.1M237.5 75h3.1M237.5 77.5h3.1M374.7 95.3h3.1M222.3 130.9h3.1M222.3 141h3.1M222.3 151.2h3.1M222.3 156.3h3.1M31.3 169h3M374.7 166.4h3.1"/>
<path d="M59.2 181.7h3.1M189.3 184.2h3M237.5 181.7h3.1M303.6 212.1h3"/>
<circle cx="81" cy="59.7" r="1"/>
<circle cx="241.6" cy="77.5" r="1"/>
<circle cx="241.6" cy="72.4" r="1"/>
<circle cx="241.6" cy="75" r="1"/>
<circle cx="241.6" cy="69.9" r="1"/>
<circle cx="378.7" cy="95.3" r="1"/>
<circle cx="226.3" cy="130.9" r="1"/>
<circle cx="226.3" cy="141" r="1"/>
<circle cx="226.3" cy="151.2" r="1"/>
<circle cx="226.3" cy="156.3" r="1"/>
<circle cx="30.2" cy="169" r="1"/>
<circle cx="378.7" cy="166.4" r="1"/>
<circle cx="58.2" cy="181.7" r="1"/>
<circle cx="193.3" cy="184.2" r="1"/>
<circle cx="241.6" cy="181.7" r="1"/>
<circle cx="307.6" cy="212.1" r="1"/>
</g>
<g fill="#004000" stroke="#004000" stroke-width=".4">
<circle cx="232.4" cy="181.7" r=".5"/>
<circle cx="301" cy="209.6" r=".5"/>
<circle cx="184.2" cy="184.2" r=".5"/>
<circle cx="54.6" cy="90.2" r=".5"/>
<circle cx="36.8" cy="100.4" r=".5"/>
<circle cx="283.2" cy="130.9" r=".5"/>
<circle cx="62.2" cy="181.7" r=".5"/>
<circle cx="69.9" cy="179.1" r=".5"/>
<circle cx="120.7" cy="156.3" r=".5"/>
<circle cx="102.9" cy="176.6" r=".5"/>
<circle cx="87.6" cy="176.6" r=".5"/>
<circle cx="21.6" cy="113.1" r=".5"/>
<circle cx="67.3" cy="143.6" r=".5"/>
<circle cx="323.9" cy="161.3" r=".5"/>
<circle cx="323.9" cy="166.4" r=".5"/>
<circle cx="308.6" cy="153.7" r=".5"/>
<circle cx="295.9" cy="153.7" r=".5"/>
<circle cx="295.9" cy="130.9" r=".5"/>
<circle cx="285.8" cy="52.1" r=".5"/>
<circle cx="298.5" cy="52.1" r=".5"/>
<circle cx="311.2" cy="92.8" r=".5"/>
<circle cx="298.5" cy="92.8" r=".5"/>
</g>
<g fill="#000" stroke="#800000" stroke-width=".4">
<circle cx="285.8" cy="80.1" r="5.1"/>
<circle cx="298.5" cy="80.1" r="5.1"/>
</g>
<path d="M285.8 75v2.5a1.69 1.69 0 0 0-2.2 1.1 1.69 1.69 0 0 0 1.3 2.1 .77 .77 0 0 0 1.2-.7 .77 .77 0 0 0-1.2-.6 1.68 1.68 0 0 0-1.3 1.4 1.68 1.68 0 0 0 1 1.7l1.2 .1v2.5M298.5 75v2.5a1.69 1.69 0 0 0-2.2 1.1 1.69 1.69 0 0 0 1.3 2.1 .77 .77 0 0 0 1.2-.7 .77 .77 0 0 0-1.2-.6 1.68 1.68 0 0 0-1.3 1.4 1.68 1.68 0 0 0 1 1.7l1.2 .1v2.5" fill="none" stroke="#606060" stroke-width=".25"/>
<path d="M278.4 76.5l1.6 1M281 73.5l1 1.5M291.1 76.5l1.6 1M293.7 73.5l1 1.5M277.7 80.1h1.8M280 82.6l-1.6 1M282 85.1l-1 1.6M290.4 80.1h1.8M292.7 82.6l-1.6 1M294.7 85.1l-1 1.6" fill="none" stroke="#feffff" stroke-width=".25"/>
<circle cx="318.8" cy="44.5" r="5.1" fill="#c8c8aa" stroke="#800000" stroke-width=".4"/>
<path d="M311.2 44.5h2.5M318.8 42a1.32 1.32 0 0 1 1.2 1.4 1.32 1.32 0 0 1-1.5 1.2 1.24 1.24 0 0 0-.9 1.3 1.24 1.24 0 0 0 1.2 1.1M323.9 44.5h2.5" fill="none" stroke="#800000" stroke-width=".4"/>
<circle cx="311.2" cy="123.2" r="5.1" fill="#c8c8aa" stroke="#800000" stroke-width=".4"/>
<path d="M303.6 123.2h2.5M311.2 120.7a1.3 1.3 0 0 1 1.2 1.5 1.3 1.3 0 0 1-1.5 1.1 1.26 1.26 0 0 0-1 1.4 1.26 1.26 0 0 0 1.3 1.1M316.3 123.2h2.5" fill="none" stroke="#800000" stroke-width=".4"/>
<g font-size="3.5">
<text x="97.7" y="38.6">C4</text>
<text x="262.8" y="41.2">U6</text>
<text x="313.6" y="38.6">V1</text>
<text x="176.4" y="43.7">U1</text>
<text x="115.9" y="49.7">X2</text>
<text x="97.7" y="56.4">C5</text>
<text x="336.9" y="66.6">RL5</text>
<text x="87.5" y="72.9">BAT4</text>
<text x="358.4" y="77.6">D7</text>
<text x="41.5" y="80.2">RL2</text>
<text x="13" y="85.3">D4</text>
<text x="347" y="86.9">Q5</text>
<text x="359.3" y="93.5">R8</text>
<text x="96.8" y="99.1">L4</text>
<text x="120.6" y="97">U5</text>
<text x="1.2" y="103.6">R4</text>
<text x="23.2" y="103.1">Q2</text>
<text x="194.2" y="119.9">U2</text>
<text x="255.2" y="119.9">U4</text>
<text x="306" y="117.4">V2</text>
<text x="92.6" y="133.9">BAT2</text>
<text x="334.3" y="137.7">RL3</text>
<text x="355.9" y="148.8">D5</text>
<text x="63.8" y="151.3">D3</text>
<text x="127.3" y="160.1">L1</text>
<text x="344.5" y="158">Q3</text>
<text x="41.8" y="167.1">R3</text>
<text x="74" y="166.6">Q1</text>
<text x="359.3" y="164.6">R5</text>
<text x="179.1" y="169.1">R2</text>
<text x="186.7" y="169.1">R1</text>
<text x="226.4" y="169.1">C1</text>
<text x="288.2" y="188.5">C2</text>
<text x="281" y="199.6">X1</text>
<text x="288.2" y="206.3">C3</text>
</g>
<g font-size="2.4">
<text x="97.6" y="46.7">22uF</text>
<text x="110.1" y="44.5" transform="rotate(-90 110.1 44.5)">1</text>
<text x="119.4" y="42.7">OSC2P</text>
<text x="155.9" y="47.8">RA0</text>
<text x="172.9" y="46.6">2</text>
<text x="177.9" y="47.8">RA0/AN0</text>
<text x="207.2" y="47.8">RC0/T1OSO/T1CKI</text>
<text x="229.9" y="46.6">15</text>
<text x="241.4" y="47.8">RST</text>
<text x="246.4" y="45.3">PWR</text>
<text x="247.4" y="47.8">RA3</text>
<text x="259.3" y="46.6">7</text>
<text x="259.3" y="44.1">8</text>
<text x="264.2" y="47.8">VIOUT</text>
<text x="264.2" y="45.3">VCC</text>
<text x="273.6" y="45.3">IP+</text>
<text x="280.7" y="44.1">1/2</text>
<text x="115.8" y="52.6">CRYSTAL</text>
<text x="155.9" y="50.4">RA1</text>
<text x="155.9" y="52.9">RA2</text>
<text x="172.9" y="49.2">3</text>
<text x="172.9" y="51.7">4</text>
<text x="177.9" y="50.4">RA1/AN1</text>
<text x="177.9" y="52.9">RA2/AN2/VREF-/CVREF</text>
<text x="203.4" y="50.4">RC1/T1OSI/CCP2/UOE</text>
<text x="210.9" y="52.9">RC2/CCP1/P1A</text>
<text x="229.9" y="49.2">16</text>
<text x="229.9" y="51.7">17</text>
<text x="241.4" y="50.4">CS</text>
<text x="246.7" y="52.9">GND</text>
<text x="259.3" y="51.7">5</text>
<text x="259.3" y="49.2">6</text>
<text x="264.2" y="52.9">GND</text>
<text x="264.2" y="50.4">FILTER</text>
<text x="274.1" y="52.9">IP-</text>
<text x="280.7" y="51.7">3/4</text>
<text x="313.5" y="51.8">220</text>
<text x="110.1" y="55.8" transform="rotate(-90 110.1 55.8)">2</text>
<text x="155.9" y="55.4">RA3</text>
<text x="172.9" y="54.3">5</text>
<text x="172.9" y="56.8">6</text>
<text x="172.9" y="59.3">7</text>
<text x="177.9" y="55.4">RA3/AN3/VREF+</text>
<text x="177.9" y="58">RA4/T0CKI/C1OUT/RCV</text>
<text x="215" y="58">RC5/D+/VP</text>
<text x="215.2" y="55.4">RC4/D-/VM</text>
<text x="229.9" y="54.3">23</text>
<text x="229.9" y="56.8">24</text>
<text x="229.9" y="59.3">25</text>
<text x="262.7" y="56.8">ACS712ELCTR-30A-T</text>
<text x="74" y="60.5">GND</text>
<text x="97.6" y="64.5">22uF</text>
<text x="119.4" y="60.5">OSC1P</text>
<text x="155.3" y="63.1">OSC2P</text>
<text x="155.3" y="65.6">OSC1P</text>
<text x="171.7" y="61.9">14</text>
<text x="171.7" y="64.4">13</text>
<text x="177.9" y="60.5">RA5/AN4/SS/LVDIN/C2OUT</text>
<text x="177.9" y="63.1">RA6/OSC2/CLKO</text>
<text x="177.9" y="65.6">OSC1/CLKI</text>
<text x="209.5" y="63.1">RC7/RX/DT/SDO</text>
<text x="214.9" y="60.5">RC6/TX/CK</text>
<text x="229.9" y="61.9">26</text>
<text x="241.4" y="63.1">SI</text>
<text x="159.5" y="70.7">SO</text>
<text x="171.7" y="69.5">33</text>
<text x="171.7" y="72">34</text>
<text x="177.9" y="70.7">RB0/AN12/INT0/FLT0/SDI/SDA</text>
<text x="215.8" y="70.7">RD0/SPP0</text>
<text x="229.9" y="69.5">19</text>
<text x="229.9" y="72">20</text>
<text x="243.9" y="70.7">RD0</text>
<text x="158.2" y="73.2">SCK</text>
<text x="171.7" y="74.6">35</text>
<text x="171.7" y="77.1">36</text>
<text x="177.9" y="73.2">RB1/AN10/INT1/SCK/SCL</text>
<text x="177.9" y="75.8">RB2/AN8/INT2/VMO</text>
<text x="215.8" y="73.2">RD1/SPP1</text>
<text x="215.8" y="75.8">RD2/SPP2</text>
<text x="229.9" y="74.6">21</text>
<text x="229.9" y="77.1">22</text>
<text x="243.9" y="73.2">RD1</text>
<text x="243.9" y="75.8">RD2</text>
<text x="41.4" y="83.1">5V</text>
<text x="87.5" y="83.5">12V</text>
<text x="171.7" y="79.7">37</text>
<text x="171.7" y="82.2">38</text>
<text x="177.9" y="78.3">RB3/AN9/CCP2/VPO</text>
<text x="177.9" y="80.8">RB4/AN11/KBI0/CSSPP</text>
<text x="177.9" y="83.4">RB5/KBI1/PGM</text>
<text x="211.1" y="83.4">RD5/SPP5/P1B</text>
<text x="215.8" y="78.3">RD3/SPP3</text>
<text x="215.8" y="80.8">RD4/SPP4</text>
<text x="229.9" y="79.7">27</text>
<text x="229.9" y="82.2">28</text>
<text x="243.9" y="78.3">RD3</text>
<text x="358.4" y="80.6">1N4004</text>
<text x="13" y="88.2">1N4004</text>
<text x="171.7" y="84.7">39</text>
<text x="171.7" y="87.3">40</text>
<text x="177.9" y="85.9">RB6/KBI2/PGC</text>
<text x="177.9" y="88.5">RB7/KBI3/PGD</text>
<text x="211" y="85.9">RD6/SPP6/P1C</text>
<text x="211" y="88.5">RD7/SPP7/P1D</text>
<text x="229.9" y="84.7">29</text>
<text x="229.9" y="87.3">30</text>
<text x="336.8" y="87.3">5V</text>
<text x="208.1" y="93.6">RE0/AN5/CK1SPP</text>
<text x="229.9" y="92.4">8</text>
<text x="229.9" y="94.9">9</text>
<text x="115.3" y="100">1/2</text>
<text x="122" y="101.2">IP+</text>
<text x="130.1" y="101.2">VCC</text>
<text x="138.5" y="100">8</text>
<text x="144.8" y="101.2">PWR</text>
<text x="171.7" y="100">18</text>
<text x="177.9" y="101.2">VUSB</text>
<text x="208.1" y="96.1">RE1/AN6/CK2SPP</text>
<text x="209.1" y="98.6">RE2/AN7/OESPP</text>
<text x="210.3" y="101.2">RE3/MCLR/VPP</text>
<text x="229.9" y="97.4">10</text>
<text x="229.9" y="100">1</text>
<text x="359.3" y="98.5">10k</text>
<text x="381.1" y="96.1">RD</text>
<text x="23.1" y="106">BC108</text>
<text x="96.8" y="102">12V</text>
<text x="115.3" y="107.6">3/4</text>
<text x="127.3" y="106.3">FILTER</text>
<text x="128" y="103.7">VIOUT</text>
<text x="138.5" y="102.5">7</text>
<text x="138.5" y="107.6">5</text>
<text x="138.5" y="105.1">6</text>
<text x="144.8" y="103.7">RA0</text>
<text x="176.4" y="105.1">PIC18F4550</text>
<text x="347" y="105.1">BC108</text>
<text x="1.1" y="108.7">10k</text>
<text x="120.5" y="112.7">ACS712ELCTR-30A-T</text>
<text x="122" y="108.8">IP-</text>
<text x="129.9" y="108.8">GND</text>
<text x="144.8" y="108.8">GND</text>
<text x="348" y="111.3">GND</text>
<text x="8" y="119">GND</text>
<text x="175.9" y="124">SCK</text>
<text x="190.7" y="122.8">4</text>
<text x="190.7" y="125.4">3</text>
<text x="195.6" y="124">SCK</text>
<text x="204.2" y="124">VDDOSC</text>
<text x="217.2" y="122.8">21</text>
<text x="217.2" y="125.4">20</text>
<text x="228.6" y="124">PWR</text>
<text x="238.7" y="124">PWR</text>
<text x="251.6" y="125.4">7</text>
<text x="251.6" y="122.8">8</text>
<text x="256.6" y="124">VCC</text>
<text x="265.9" y="124">IP+</text>
<text x="273.1" y="122.8">1/2</text>
<text x="177.2" y="129.1">SO</text>
<text x="177.4" y="131.7">CS</text>
<text x="178.3" y="126.6">SI</text>
<text x="190.7" y="127.9">2</text>
<text x="190.7" y="130.5">5</text>
<text x="195.6" y="126.6">SI</text>
<text x="195.6" y="129.1">SO</text>
<text x="195.6" y="131.7">CS</text>
<text x="204.4" y="131.7">VSSOSC</text>
<text x="207.6" y="126.6">OSC2</text>
<text x="207.6" y="129.1">OSC1</text>
<text x="217.2" y="127.9">19</text>
<text x="217.2" y="130.5">18</text>
<text x="228.7" y="126.6">encosc</text>
<text x="228.7" y="129.1">encosc1</text>
<text x="228.9" y="131.7">GND</text>
<text x="239.1" y="131.7">GND</text>
<text x="239.7" y="126.6">RA2</text>
<text x="251.6" y="130.5">5</text>
<text x="251.6" y="127.9">6</text>
<text x="256.6" y="126.6">VIOUT</text>
<text x="256.6" y="131.7">GND</text>
<text x="256.6" y="129.1">FILTER</text>
<text x="266.5" y="131.7">IP-</text>
<text x="273.1" y="130.5">3/4</text>
<text x="305.9" y="130.5">220</text>
<text x="189.5" y="135.5">28</text>
<text x="195.6" y="136.7">INT</text>
<text x="205.9" y="134.2">VDDRX</text>
<text x="207.2" y="136.7">TPIN+</text>
<text x="217.2" y="135.5">9</text>
<text x="217.2" y="133">15</text>
<text x="228.6" y="134.2">PWR</text>
<text x="255.1" y="135.6">ACS712ELCTR-30A-T</text>
<text x="173.5" y="141.8">RST</text>
<text x="190.7" y="140.6">6</text>
<text x="195.6" y="141.8">RESET</text>
<text x="206.1" y="141.8">VSSRX</text>
<text x="207.7" y="139.3">TPIN-</text>
<text x="217.2" y="140.6">7</text>
<text x="217.2" y="138.1">8</text>
<text x="217.2" y="143.2">11</text>
<text x="228.9" y="141.8">GND</text>
<text x="92.6" y="144.5">12V</text>
<text x="130.5" y="148.2">1/2</text>
<text x="137.2" y="149.4">IP+</text>
<text x="145.4" y="149.4">VCC</text>
<text x="153.7" y="148.2">8</text>
<text x="162.6" y="149.4">PWR</text>
<text x="189.5" y="148.2">22</text>
<text x="189.5" y="145.7">23</text>
<text x="195.6" y="149.4">LEDB</text>
<text x="195.6" y="146.9">LEDA</text>
<text x="204.8" y="146.9">TPOUT+</text>
<text x="205.4" y="149.4">TPOUT-</text>
<text x="206.1" y="144.4">VDDTX</text>
<text x="217.2" y="145.7">13</text>
<text x="217.2" y="148.2">12</text>
<text x="228.6" y="144.4">PWR</text>
<text x="63.8" y="154.3">1N4004</text>
<text x="130.5" y="155.9">3/4</text>
<text x="142.5" y="154.5">FILTER</text>
<text x="143.2" y="152">VIOUT</text>
<text x="153.7" y="150.8">7</text>
<text x="153.7" y="155.9">5</text>
<text x="153.7" y="153.3">6</text>
<text x="162.6" y="152">RA1</text>
<text x="189.5" y="153.3">27</text>
<text x="195.6" y="154.5">CLKOUT VDDPLL</text>
<text x="206.3" y="152">VSSTX</text>
<text x="217.2" y="155.9">17</text>
<text x="217.2" y="153.3">16</text>
<text x="217.2" y="150.8">14</text>
<text x="228.6" y="154.5">PWR</text>
<text x="228.9" y="152">GND</text>
<text x="355.9" y="151.7">1N4004</text>
<text x="137.2" y="157.1">IP-</text>
<text x="145.1" y="157.1">GND</text>
<text x="162.6" y="157.1">GND</text>
<text x="205.2" y="157.1">VSSPLL</text>
<text x="206.9" y="159.6">RBIAS</text>
<text x="217.2" y="160.9">25</text>
<text x="217.2" y="158.4">10</text>
<text x="228.9" y="157.1">GND</text>
<text x="334.3" y="158.5">5V</text>
<text x="127.3" y="163">12V</text>
<text x="194.2" y="166.1">ENC28J60</text>
<text x="207.5" y="162.1">VCAP</text>
<text x="310.2" y="167.2">GND</text>
<text x="381.1" y="167.2">RD</text>
<text x="23.7" y="169.8">RD3</text>
<text x="41.8" y="172.2">10k</text>
<text x="73.9" y="169.5">BC108</text>
<text x="179.1" y="172">330</text>
<text x="186.7" y="172">330</text>
<text x="226.3" y="172">10uF</text>
<text x="359.3" y="169.6">10k</text>
<text x="344.4" y="176.2">BC108</text>
<text x="51.1" y="182.5">GND</text>
<text x="195.6" y="185">GND</text>
<text x="244.2" y="182.5">GND</text>
<text x="260.2" y="192.6">encosc</text>
<text x="275.2" y="194.4" transform="rotate(-90 275.2 194.4)">1</text>
<text x="288.1" y="196.6">22uF</text>
<text x="280.9" y="202.5">CRYSTAL</text>
<text x="66.4" y="207.9">GND</text>
<text x="86.3" y="207.9">PWR</text>
<text x="275.2" y="205.7" transform="rotate(-90 275.2 205.7)">2</text>
<text x="259.1" y="210.4">encosc1</text>
<text x="288.1" y="214.3">22uF</text>
<text x="310.2" y="212.9">GND</text>
</g>
<g font-size="2.4" fill="#008000">
<text x="290.8" y="44.5">+88.8</text>
<text x="100.3" y="85.2">+88.8</text>
<text x="280.6" y="123.3">+88.8</text>
<text x="113" y="146.1">+88.8</text>
</g>
<g font-size="1.9" fill="#800000">
<text x="289.9" y="47.4">AC Amps</text>
<text x="99.4" y="88.1">AC Amps</text>
<text x="279.8" y="126.2">AC Amps</text>
<text x="112.1" y="149">AC Amps</text>
</g>
</svg>
